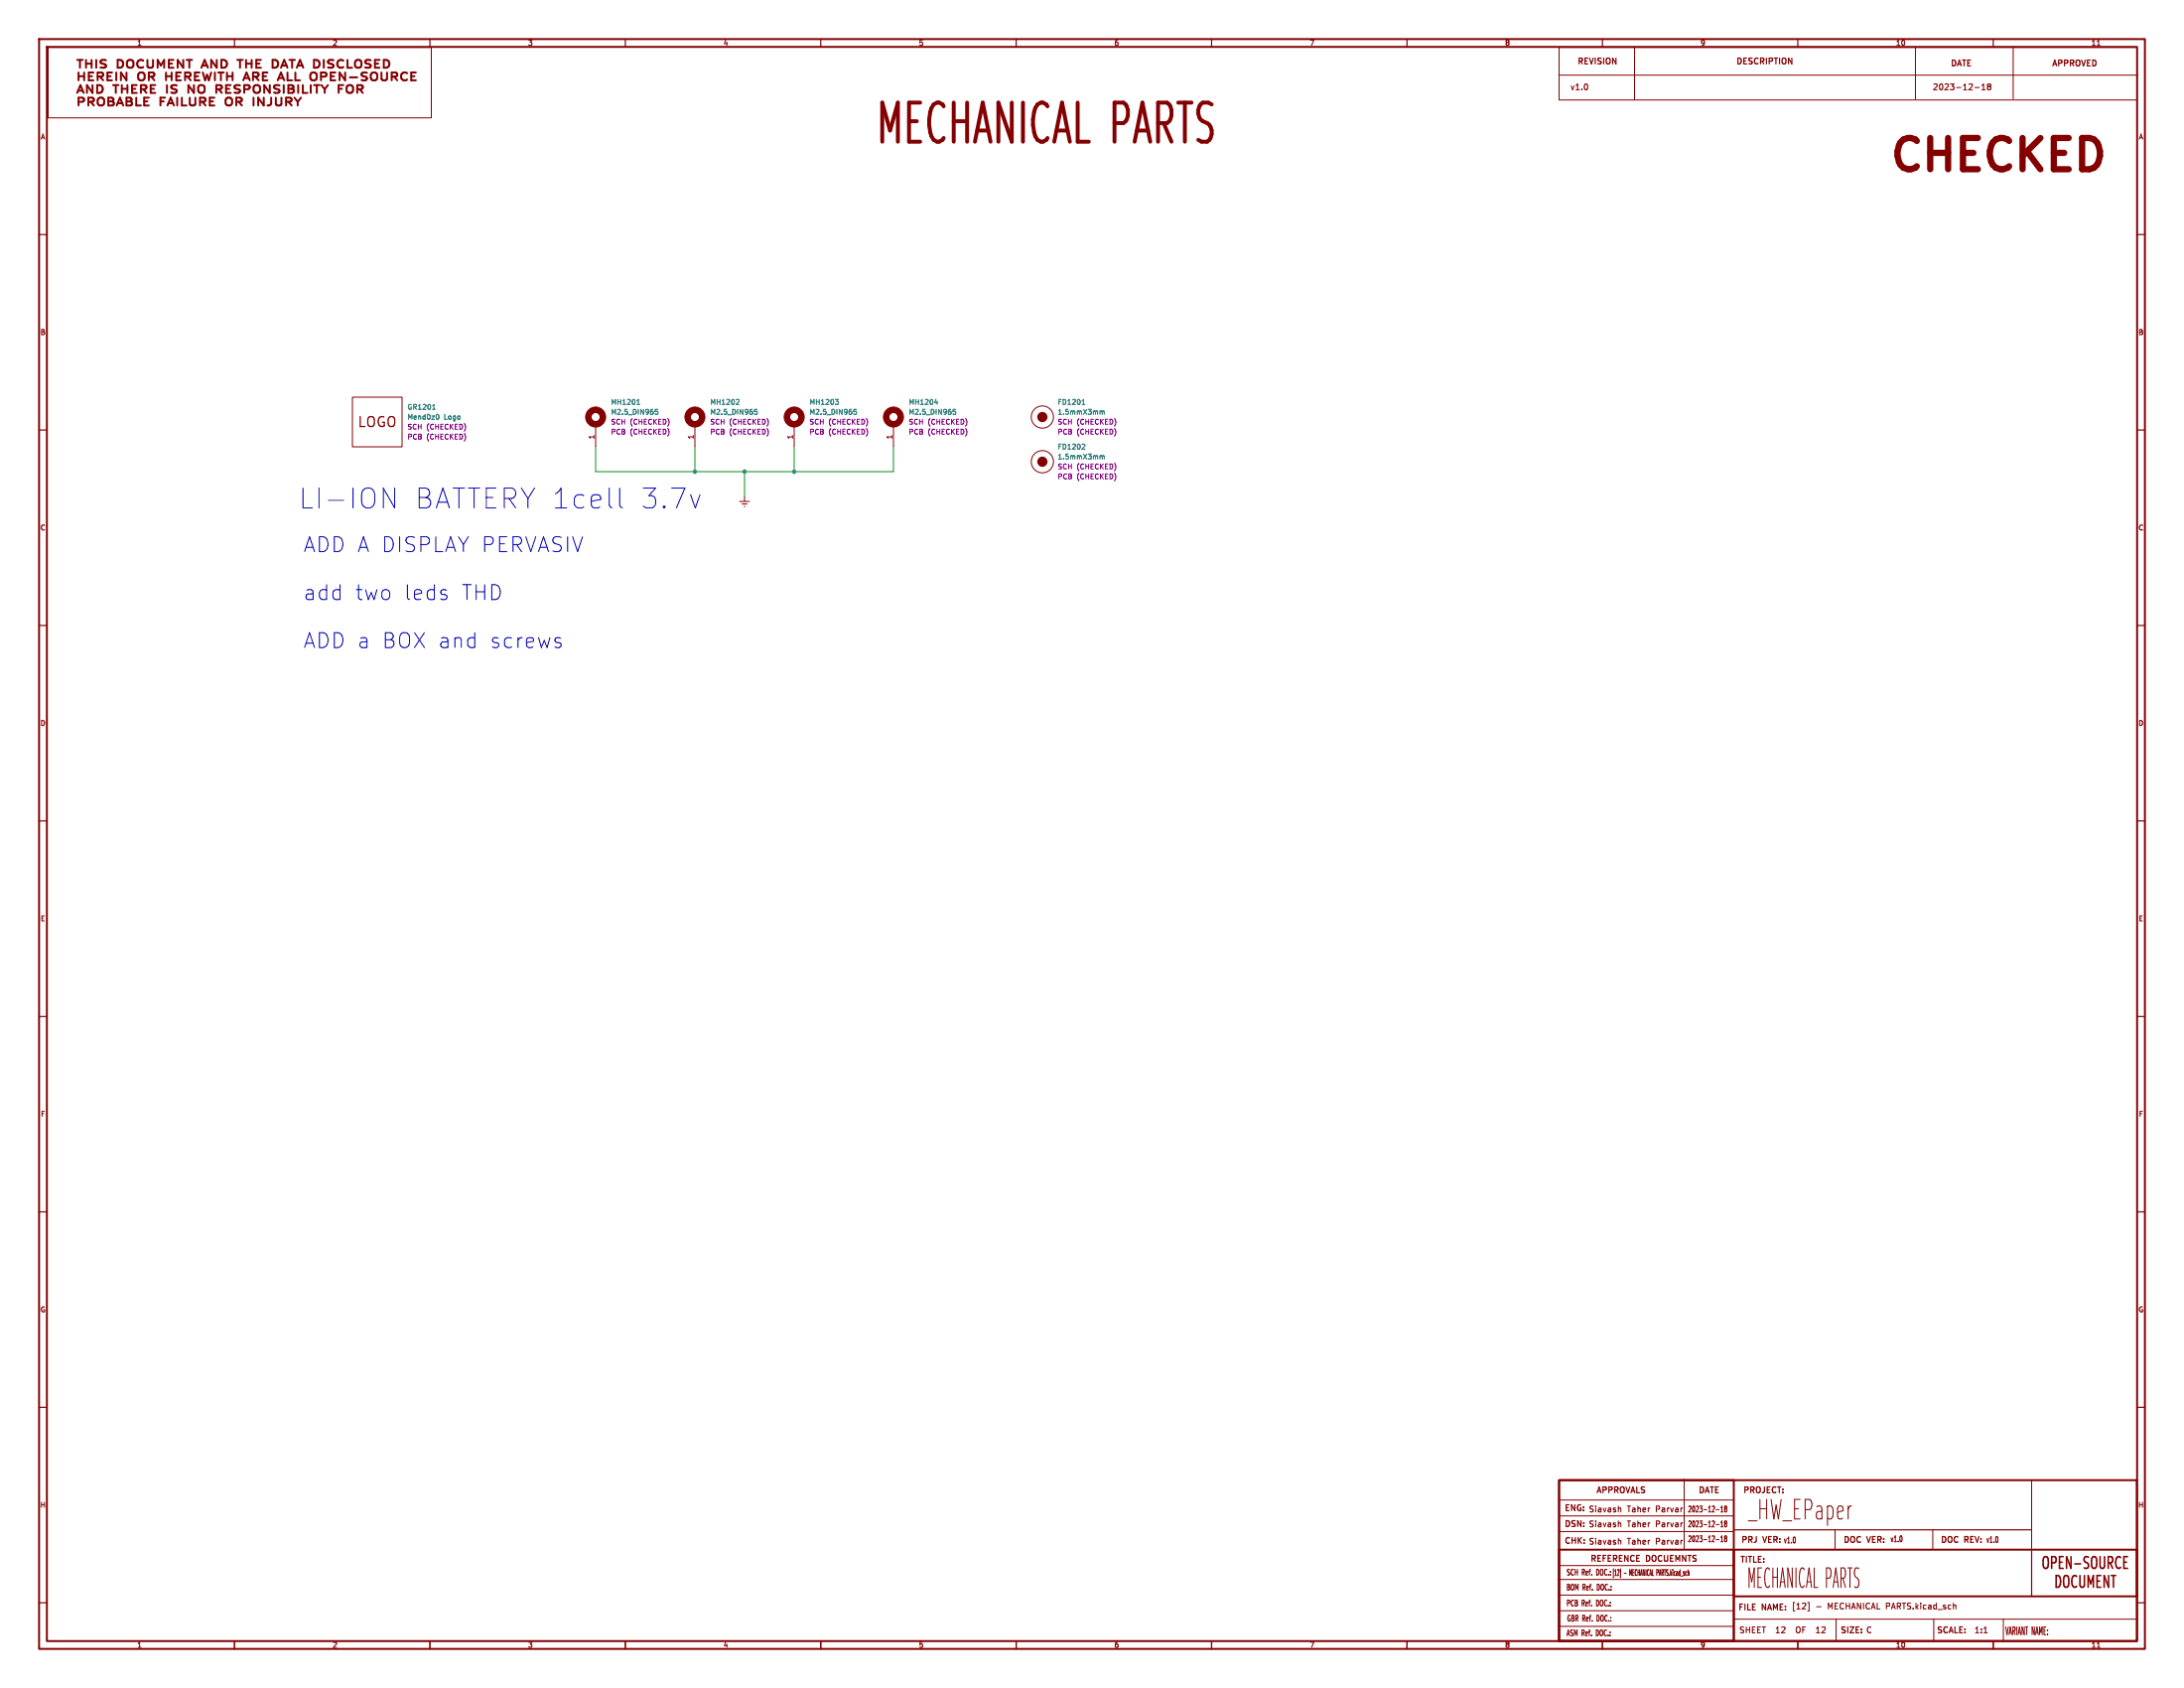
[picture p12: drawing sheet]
<svg xmlns="http://www.w3.org/2000/svg" width="559mm" height="432mm" viewBox="0 0 559 432" stroke-linecap="round" stroke-linejoin="round" font-family="sans-serif">
<g fill="none" stroke="#840000" stroke-width=".5">
<path d="M10 10h538.8v411.8h-538.8zM12 12h534.8v407.8h-534.8zM19.7 15.3h1.5M20.1 18.5v2M20.1 19.5h1.4M20.5 15.3v2M21.5 18.5v2M22 15.3v2M22 16.3h1.4M22.7 19.5h.9M23.4 15.3v2M23.9 18.5h-1.2v2"/>
<path d="M24.6 15.3v2M25 19.6l1.2-.1 .2-.6-.5-.4h-.9v2M25.6 19.6l.8 .9M27.1 15.4a1.04 1.04 0 0 0-1.4 .3l.2 .5 1.1 .4v.5a1.18 1.18 0 0 1-1.3 .1M27.5 19.5h.8M28.7 18.5h-1.2v2h1.2M29.7 18.5v2M30.1 15.3a1.07 1.07 0 0 1 1.4 1 1.07 1.07 0 0 1-1.4 1zM32.4 18.5v2l-1.5-2v2M32.6 15.6a.88 .88 0 0 1 .9-.3 .88 .88 0 0 1 .6 .7v.7a.85 .85 0 0 1-.8 .7 .85 .85 0 0 1-.8-.7zM36.6 15.5a.99 .99 0 0 0-1.5 .8 .99 .99 0 0 0 1.5 .8M37.7 15.3v1.6l.5 .4h.5l.4-.4v-1.6"/>
<path d="M38.1 19.6l1.2-.1 .2-.6-.5-.4h-.9v2M38.7 19.6l.8 .9M40.3 17.3v-2l.9 1.5 .8-1.5v2M42.5 19.5h1.4M42.5 18.5v2M43.2 16.3h.8M43.9 18.5v2M44.4 15.3h-1.2v2h1.2M45.1 19.5h.8M46.3 18.5h-1.2v2M46.9 15.3v2l-1.4-2v2M47.4 19.6l1.2-.1 .2-.6-.5-.4h-.9v2"/>
<path d="M47.7 15.3h1.4M48 19.6l.8 .9M48.4 15.3v2M49.9 19.5h.8M51.1 18.5h-1.2v2M51.5 17.3l.9-2 .8 2M51.8 16.8h1.2M51.9 18.5l.6 2 .5-1.4 .4 1.4 .6-2M55 18.5v2M55.5 15.3v2l-1.5-2v2M55.8 18.5h1.4M56.5 18.5v2"/>
<path d="M56.6 15.3a1.07 1.07 0 0 1 1.5 1 1.07 1.07 0 0 1-1.5 1zM58.1 18.5v2M58.1 19.5h1.4M59.5 18.5v2M60.7 15.3h1.4M61.4 15.3v2M62.5 20h1.2M63 16.3h1.4M63 15.3v2M64.4 15.3v2M64.7 19.6l1.2-.1 .3-.6-.5-.4h-1v2M65.3 19.6l.9 .9"/>
<path d="M65.6 16.3h.8M66.8 15.3h-1.2v2h1.2M67.2 19.5h.9M68.4 18.5h-1.2v2M69.7 15.3a1.07 1.07 0 0 1 1.5 1 1.07 1.07 0 0 1-1.5 1zM71.3 20h1.2M71.9 17.3l.8-2 .9 2M72.1 16.8h1.2M73.6 18.5v2M74 15.3h1.5M74.7 15.3v2M75.6 18.5v2"/>
<path d="M75.9 17.3l.9-2 .8 2M76.2 16.8h1.2M80.3 15.3a1.07 1.07 0 0 1 1.5 1 1.07 1.07 0 0 1-1.5 1zM82.1 19.6l1.2-.1 .3-.6-.5-.4h-1v2M82.8 15.3v2M84.6 19.5h.9M85.3 15.4a1.04 1.04 0 0 0-1.4 .3l.2 .5 1.1 .4v.5a1.18 1.18 0 0 1-1.3 .1M85.8 18.5h-1.2v2M87.8 15.5a.99 .99 0 0 0-1.5 .8 .99 .99 0 0 0 1.5 .8M88.3 18.5v2l-1.4-2v2M88.9 15.3v2h1.2M89.5 19.8h1.9"/>
<path d="M90.9 15.6a.88 .88 0 0 1 .9-.3 .88 .88 0 0 1 .7 .7v.7a.85 .85 0 0 1-.9 .7 .85 .85 0 0 1-.8-.7zM93.9 18.6a1.04 1.04 0 0 0-1.4 .3l.2 .5 1.1 .4 .1 .4M94.9 15.4a1.04 1.04 0 0 0-1.5 .3l.3 .5 1 .4v.5a1.18 1.18 0 0 1-1.3 .1M95.9 16.3h.9M97.1 15.3h-1.2v2h1.2M97.6 18.5v1.7M98.2 15.3a1.07 1.07 0 0 1 1.4 1 1.07 1.07 0 0 1-1.4 1zM99 18.5v1.7M100.2 19.6l1.2-.1 .2-.6-.4-.4h-1v2M100.8 19.6l.8 .9M104.1 18.7a.99 .99 0 0 0-1.2 .1 .99 .99 0 0 0-.2 1.3M105.2 19.5h.9"/>
<path d="M106.4 18.5h-1.2v2h1.2M20.1 26l1.2-.1 .2-.5-.4-.4h-1v2M22.6 26l1.2-.1 .2-.5-.4-.4h-1v2M23.2 26l.8 1M25.1 25.3a.88 .88 0 0 1 .9-.3 .88 .88 0 0 1 .6 .7v.6a.85 .85 0 0 1-.8 .7 .85 .85 0 0 1-.8-.7zM27.7 25h.9l.4 .4-.1 .4-.3 .1 .5 .4-.2 .6-1.2 .1zM27.7 25.9h.9M28.9 21.8h1.4M29.9 27l.8-2 .8 2M30.1 26.4h1.2M32.4 25h.8l.5 .4-.1 .4-.4 .1 .6 .4-.2 .6-1.2 .1zM32.4 25.9h.8"/>
<path d="M34.9 25v2h1.2M35.5 20.3a1.19 1.19 0 0 1 .4-1.8 .82 .82 0 0 1 1.1 .7l-.1 1.1M36.9 25.9h.8M38.1 25h-1.2v2h1.2M41.1 25.9h.8M42.2 25h-1.1v2M42.8 27l.9-2 .8 2M43.1 26.4h1.2M45.3 25v2M46.5 25v2h1.2M48.6 25v1.6l.4 .4h.5l.5-.4v-1.6M51.1 21.9a.97 .97 0 0 1 1.1 .2"/>
<path d="M51.2 26l1.2-.1 .2-.5-.5-.4h-.9v2M51.8 26l.8 1M52.2 23.5a.96 .96 0 0 1-1.1 .2M53.7 25.9h.8M54.9 25h-1.2v2h1.2M57.8 25.3a.88 .88 0 0 1 .9-.3 .88 .88 0 0 1 .7 .7v.6a.85 .85 0 0 1-.8 .7 .85 .85 0 0 1-.9-.7zM60.5 26l1.1-.1 .3-.5-.5-.4h-.9v2M60.9 22.8l.5 .4-.1 .4-.4 .2M61.1 26l.8 1M61.1 21.8l.3 .1M62.2 20.5l.9-2 .8 2M64.9 25v2"/>
<path d="M67.5 25v2l-1.4-2v2M69.4 25v1.4a.8 .8 0 0 1-1 .6M70.6 22.7l.7 .2 .2 .5-.4 .4h-.6M70.6 21.8l.9 .1M70.6 25v1.6l.5 .4h.4l.5-.4v-1.6M71.1 20.5l.8-2 .8 2M73.2 26l1.2-.1 .2-.5-.5-.4h-.9v2M73.8 26l.8 1M75.3 25l.9 1M76.2 26v1M77 25l-.8 1M79.5 20.3a1.19 1.19 0 0 1 .5-1.8 .82 .82 0 0 1 1.1 .7l-.2 1.1"/>
<path d="M82.2 21.8l.9 1M83.1 22.8v1M83.9 21.8l-.8 1M95 20.3a1.19 1.19 0 0 1 .5-1.8 .82 .82 0 0 1 1 .7l-.1 1.1M398.9 378.6h147.8v41.2h-147.8zM398.9 378.6h44.7v41.2h-44.7zM398.9 396.4h44.7v23.4h-44.7zM443.6 396.4h103.1v12h-103.1z"/>
</g>
<g fill="none" stroke="#840000" stroke-width=".3">
<path d="M60 10v2M110 10v2M160 10v2M210 10v2M260 10v2M310 10v2M360 10v2M410 10v2M460 10v2M510 10v2M10 60h2M546.8 60h2"/>
<path d="M10 110h2M546.8 110h2M10 160h2M546.8 160h2M10 210h2M546.8 210h2M10 260h2M546.8 260h2M10 310h2M546.8 310h2M10 360h2M546.8 360h2"/>
<path d="M443.6 391.3h76.2M519.8 396.7v11.7M10 410h2M60 419.8v2M110 419.8v2M160 419.8v2M210 419.8v2M260 419.8v2M310 419.8v2M360 419.8v2M410 419.8v2M460 419.8v2"/>
<path d="M510 419.8v2M546.8 410h2"/>
</g>
<g fill="none" stroke="#840000" stroke-width=".25">
<path d="M12.3 12.1h98.1v18h-98.1zM398.9 12.1h147.8v13.5h-147.8zM398.9 19.2h148.1M418.2 12.1v13.5M490.1 12.1v13.2M515.1 12.1v13.2M536.6 11.6h.7M505.3 22.4h1.1M507.1 23h.8M507.1 21.9l.4-.4v1.5M508.8 22.1l-.3 .3 .1 .4 .2 .2 .4-.1 .2-.2-.1-.5-.2-.1M508.8 22.1l-.3-.3 .3-.3h.4l.2 .2-.3 .4"/>
<path d="M508.8 22.1h.3M90.2 101.6h12.7v12.7h-12.7zM152.4 109.2v5.1M177.8 109.2v5.1M203.2 109.2v5.1M228.6 109.2v5.1M189.2 128.3h2.6M189.9 128.9h1.2M190.4 129.5h.2M190.5 127v1.3M430.9 378.4v17.8M519.8 378.6v17.6"/>
<path d="M398.9 383.7h44.7M398.9 387.8h44.7M398.9 391.8h44.7M414.3 385.8l.4 .2v.8M414.3 389.6l.4 .2v.8M414.3 394l.4 .2v.8M439.1 390h.8M439.1 386.2h.8M439.1 393.8h.8M440.3 390.6h.6M440.3 385.7l.3-.4v1.5M440.3 389.5l.3-.4v1.5"/>
<path d="M440.3 393.3l.3-.4v1.5M440.3 386.8h.6M440.3 394.4h.6M441.4 389.7l-.2 .3 .2 .6 .4-.3-.2-.6M441.4 389.7a.34 .34 0 0 1-.2-.5 .34 .34 0 0 1 .6 0 .34 .34 0 0 1-.2 .5M441.4 385.9a.34 .34 0 0 1-.2-.5 .34 .34 0 0 1 .6 0 .34 .34 0 0 1-.2 .5M441.4 385.9l-.2 .3 .2 .6 .4-.3-.2-.6M441.4 393.5a.34 .34 0 0 1-.2-.5 .34 .34 0 0 1 .6 0 .34 .34 0 0 1-.2 .5M441.4 393.5l-.2 .3 .2 .6 .4-.3-.2-.6M441.4 389.7h.2M441.4 385.9h.2M441.4 393.5h.2"/>
<path d="M469.5 391.3v4.9M494.5 391.3v4.9M398.7 404h44.7M398.7 408h44.7M398.7 412h44.7M398.7 416h44.7M398.9 400.5h44.7M443.6 414.2h102.9M459.8 416.2l-.2 .5 .2 .9M462.5 409.9h.4v2.2h-.4M464.7 417.7h.9M464.7 416.6l.5-.4v1.5"/>
<path d="M464.8 411h1.1M469.8 414.2v5.3M494.8 414.2v5.3M500 410.6l.4 .2v.8M507.6 417.7h.9M512.6 414.2v5.4M536.6 421.4h.7"/>
<circle cx="152.4" cy="106.7" r="2.56"/>
<circle cx="177.8" cy="106.7" r="2.56"/>
<circle cx="203.2" cy="106.7" r="2.56"/>
<circle cx="228.6" cy="106.7" r="2.56"/>
<circle cx="266.7" cy="106.7" r="2.84"/>
<circle cx="266.7" cy="118.1" r="2.84"/>
</g>
<g fill="none" stroke="#840000" stroke-width=".4">
<path d="M523 398.3l.2-.1 .6 .1a2.55 2.55 0 0 1-.2 2.9l-.6-.1a2.96 2.96 0 0 1 0-2.8zM524.9 399.8h.8l.3-.3 .1-.7-.4-.6h-.8v3M526.9 399.6h.7M527.9 398.2h-1v3h1M529.9 398.2v3l-1.2-3v3M534.4 398.3l-.3-.1a.79 .79 0 0 0-.9 .7 .79 .79 0 0 0 .8 .9 .75 .75 0 0 1 .3 1 .75 .75 0 0 1-1.1 .3M535.4 398.3l.2-.1 .6 .1a2.54 2.54 0 0 1-.2 2.9l-.6-.1a2.98 2.98 0 0 1 0-2.8zM537.3 398.2v2.4l.4 .6 .6-.1 .2-.5v-2.4M539.4 399.8h.8l.3-.3 .1-.7-.4-.6h-.8v3M539.9 399.8l.7 1.4M542.6 398.5l-.4-.3a1.27 1.27 0 0 0-.9 1.7 1.1 1.1 0 0 0 .9 1.3l.4-.3M543.4 399.6h.7"/>
<path d="M544.4 398.2h-1v3h1M526.1 403h.5a2 2 0 0 1 0 3h-.5zM528.3 403.2l.2-.2 .5 .2a2.55 2.55 0 0 1-.2 2.8l-.5-.1a2.98 2.98 0 0 1 0-2.7zM530.8 400.1h1.6M531.3 403.3l-.4-.3a1.27 1.27 0 0 0-.8 1.7 1.1 1.1 0 0 0 .8 1.3l.4-.3M532.2 403v2.5l.4 .5h.3l.4-.5v-2.5M534.3 406v-3l.6 2.2 .7-2.2v3M536.6 404.5h.6M537.5 403h-.9v3h.9M539.5 403v3l-1.1-3v3M540.2 403h1.1M540.8 403v3"/>
</g>
<g fill="none" stroke="#840000" stroke-width="1.5">
<circle cx="152.4" cy="106.7" r="1.8"/>
<circle cx="177.8" cy="106.7" r="1.8"/>
<circle cx="203.2" cy="106.7" r="1.8"/>
<circle cx="228.6" cy="106.7" r="1.8"/>
</g>
<g fill="none" stroke="#006464" stroke-width=".25">
<path d="M110.7 104.7h.7M110.9 103.6l.1-.2v1.3M111.9 106a.68 .68 0 0 1 .4 .6 .68 .68 0 0 1-.4 .7M163 103.4h.7M163.1 102.5l.2-.3v1.2M168.3 104.7h-.6l-.1 .6h.6l.1 .6h-.7M188.6 102.2h.4l.1 .3-.8 .9h.8M193.7 104.7h-.6l-.1 .6h.6l.1 .6h-.7M213.7 102.2h.8l-.4 .5M214.3 102.7l.2 .2-.2 .5M219.1 104.7h-.6l-.1 .6h.6l.1 .6h-.7M239.2 103h.8"/>
<path d="M239.8 102.6v.8M244.5 104.7h-.6l-.1 .6h.6l.1 .6h-.7M276.8 103.4h.8M277 102.5l.2-.3v1.2M277.3 113.6l.3 .3-.1 .3-.7 .7h.8M281.5 105.2l.3-.1 .2 .2M281.5 116.6h.3l.2 .2M282 105.3l.2-.2 .3 .1v.8M282 105.3v.7M282 116.8v.6M282 116.8l.2-.2h.3v.8"/>
</g>
<g fill="none" stroke="#840000" stroke-width="1.3">
<circle cx="266.7" cy="106.7" r=".68"/>
<circle cx="266.7" cy="118.1" r=".68"/>
</g>
<path d="M98.1 124.9l2.9 5v-5M156.1 129.7l.5 .2M158.5 124.9v4.3l.3 .5 .5 .2M176.7 126.5l1.2 3.4 1.2-3.4M113.9 152.1l.3 .2 .2 .4-.2 .5-.3 .2M113.9 150.8l.3 .2M121.1 163.1l.4 .2M121.5 161.8v3.8M121.5 165.5l-.4 .1M142 163.8l.2 .4 .3 .2 .9 .2 .2 .3-.2 .6-.3 .1-1.1-.1M143.4 163.3l-.9-.2-.3 .2-.2 .3" fill="none" stroke="#0000c2" stroke-width=".25"/>
<path d="M152.4 114.3v6.4h76.2v-6.4M177.8 114.3v6.4M203.2 114.3v6.4M190.5 120.7v6.3" fill="none" stroke="#009600" stroke-width=".25"/>
<g fill="#009600" stroke="#009600" stroke-width=".25">
<circle cx="203.2" cy="120.7" r=".46"/>
<circle cx="177.8" cy="120.7" r=".46"/>
<circle cx="190.5" cy="120.7" r=".46"/>
</g>
<text font-size="13.9" fill="#840000" x="223.6" y="38.2">MECHANICAL PARTS</text>
<text font-size="11.1" fill="#840000" x="481.8" y="46.1">CHECKED</text>
<g font-size="7.1" fill="#0000c2">
<text x="76.2" y="130.6">LI-ION</text>
<text x="105.4" y="130.6">BATTERY 1cell</text>
<text x="162.1" y="130.6">3.7v</text>
</g>
<g font-size="7" fill="#840000">
<text x="447.2" y="389.1">_HW_EPaper</text>
<text x="446.9" y="406.6">MECHANICAL PARTS</text>
</g>
<g font-size="5.3" fill="#0000c2">
<text x="77.5" y="141.6">ADD A DISPLAY PERVASIV</text>
<text x="77.5" y="153.9">add</text>
<text x="90.4" y="153.9">two</text>
<text x="102.6" y="153.9">leds</text>
<text x="117" y="153.9">THD</text>
<text x="77.5" y="166.1">ADD a BOX and</text>
<text x="124" y="166.1">screws</text>
</g>
<text font-size="3.5" fill="#840000" x="91.3" y="109.7">LOGO</text>
<g font-size="2.8" fill="#840000">
<text x="19.2" y="23">THIS</text>
<text x="30.2" y="23">DOCUMENT</text>
<text x="53" y="23">AND</text>
<text x="63.1" y="23">THE</text>
<text x="72.8" y="23">DATA</text>
<text x="84.4" y="23">DISCLOSED</text>
<text x="513" y="418.5">VARIANT NAME:</text>
</g>
<g font-size="2.1" fill="#840000">
<text x="403.5" y="16.9">REVISION</text>
<text x="444.1" y="16.9">DESCRIPTION</text>
<text x="499" y="17.4">DATE</text>
<text x="524.9" y="17.4">APPROVED</text>
<text x="401.7" y="23.3">v1.0</text>
<text x="494.4" y="23.3">2023-12-18</text>
<text x="408.3" y="382.4">APPROVALS</text>
<text x="434.5" y="382.4">DATE</text>
<text x="445.9" y="382.4">PROJECT:</text>
<text x="400.2" y="386.9">ENG: Siavash</text>
<text x="416.3" y="387.1">Taher</text>
<text x="423.6" y="387.1">Parvar</text>
<text x="431.8" y="387.1">2023-12-18</text>
<text x="400.2" y="391">DSN: Siavash</text>
<text x="400.2" y="395.3">CHK: Siavash</text>
<text x="416.3" y="390.9">Taher</text>
<text x="416.3" y="395.3">Taher</text>
<text x="423.6" y="390.9">Parvar</text>
<text x="423.6" y="395.3">Parvar</text>
<text x="431.8" y="390.9">2023-12-18</text>
<text x="431.8" y="394.7">2023-12-18</text>
<text x="445.4" y="395.1">PRJ</text>
<text x="451.3" y="395.1">VER:v1.0</text>
<text x="471.6" y="395.1">DOC</text>
<text x="477.9" y="395.1">VER: v1.0</text>
<text x="496.4" y="395.1">DOC</text>
<text x="502.8" y="395.1">REV: v1.0</text>
<text x="406.8" y="399.9">REFERENCE</text>
<text x="421.3" y="399.9">DOCUEMNTS</text>
<text x="445.1" y="400.2">TITLE:</text>
<text x="400.7" y="407.1">BOM Ref. DOC.:</text>
<text x="400.7" y="403.3">SCH Ref. DOC.:[12]</text>
<text x="415.6" y="403.3">- MECHANICAL PARTS.kicad_sch</text>
<text x="400.7" y="411.2">PCB Ref. DOC.:</text>
<text x="444.6" y="412.3">FILE</text>
<text x="450.9" y="412.3">NAME: [12]</text>
<text x="467.7" y="411.9">MECHANICAL PARTS.kicad_sch</text>
<text x="400.7" y="418.8">ASM Ref. DOC.:</text>
<text x="400.8" y="415.1">GBR Ref. DOC.:</text>
<text x="444.9" y="418">SHEET</text>
<text x="454.6" y="418">12</text>
<text x="460.4" y="418">OF</text>
<text x="466.1" y="418">12</text>
<text x="470.8" y="418.2">SIZE: C</text>
<text x="495.4" y="418.2">SCALE:</text>
<text x="505.1" y="418">1:1</text>
</g>
<g font-size="1.8" fill="#840000">
<text x="35" y="11.9">1</text>
<text x="85" y="11.9">2</text>
<text x="135" y="11.9">3</text>
<text x="185" y="11.9">4</text>
<text x="235" y="11.9">5</text>
<text x="285" y="11.9">6</text>
<text x="335" y="11.9">7</text>
<text x="385" y="11.9">8</text>
<text x="435" y="11.9">9</text>
<text x="485" y="11.9">10</text>
<text x="535" y="11.9">11</text>
<text x="10.3" y="35.9">A</text>
<text x="547.1" y="35.9">A</text>
<text x="10.3" y="85.9">B</text>
<text x="547.1" y="85.9">B</text>
<text x="10.3" y="135.9">C</text>
<text x="547.1" y="135.9">C</text>
<text x="10.3" y="185.9">D</text>
<text x="547.1" y="185.9">D</text>
<text x="10.3" y="235.9">E</text>
<text x="547.1" y="235.9">E</text>
<text x="10.3" y="285.9">F</text>
<text x="547.1" y="285.9">F</text>
<text x="10.3" y="335.9">G</text>
<text x="547.1" y="335.9">G</text>
<text x="10.2" y="385.9">H</text>
<text x="547" y="385.9">H</text>
<text x="35" y="421.7">1</text>
<text x="85" y="421.7">2</text>
<text x="135" y="421.7">3</text>
<text x="185" y="421.7">4</text>
<text x="235" y="421.7">5</text>
<text x="285" y="421.7">6</text>
<text x="335" y="421.7">7</text>
<text x="385" y="421.7">8</text>
<text x="435" y="421.7">9</text>
<text x="485" y="421.7">10</text>
<text x="535" y="421.7">11</text>
</g>
<g font-size="1.8" fill="#006464">
<text x="104.1" y="105">GR1201</text>
<text x="104.1" y="107.5">Mend0z0</text>
<text x="156.2" y="103.7">MH1201</text>
<text x="156.2" y="106.3">M2.5_DIN965</text>
<text x="181.6" y="103.7">MH1202</text>
<text x="181.6" y="106.3">M2.5_DIN965</text>
<text x="207" y="103.7">MH1203</text>
<text x="207" y="106.3">M2.5_DIN965</text>
<text x="232.4" y="103.7">MH1204</text>
<text x="232.4" y="106.3">M2.5_DIN965</text>
<text x="270.5" y="103.7">FD1201</text>
<text x="270.5" y="106.3">1.5mmX3mm</text>
<text x="270.5" y="115.2">FD1202</text>
<text x="270.5" y="117.7">1.5mmX3mm</text>
</g>
<g font-size="1.8" fill="#840084">
<text x="113.6" y="107.5">Logo</text>
<text x="104.1" y="110.1">SCH</text>
<text x="104.1" y="112.6">PCB</text>
<text x="109.1" y="110.1">(CHECKED)</text>
<text x="109.1" y="112.6">(CHECKED)</text>
<text x="156.2" y="108.8">SCH</text>
<text x="156.2" y="111.4">PCB</text>
<text x="161.2" y="108.8">(CHECKED)</text>
<text x="161.2" y="111.4">(CHECKED)</text>
<text x="181.6" y="108.8">SCH</text>
<text x="181.6" y="111.4">PCB</text>
<text x="186.6" y="108.8">(CHECKED)</text>
<text x="186.6" y="111.4">(CHECKED)</text>
<text x="207" y="108.8">SCH</text>
<text x="207" y="111.4">PCB</text>
<text x="212" y="108.8">(CHECKED)</text>
<text x="212" y="111.4">(CHECKED)</text>
<text x="232.4" y="108.8">SCH</text>
<text x="232.4" y="111.4">PCB</text>
<text x="237.4" y="108.8">(CHECKED)</text>
<text x="237.4" y="111.4">(CHECKED)</text>
<text x="270.5" y="108.8">SCH</text>
<text x="270.5" y="111.4">PCB</text>
<text x="275.5" y="108.8">(CHECKED)</text>
<text x="275.5" y="111.4">(CHECKED)</text>
<text x="270.5" y="120.2">SCH</text>
<text x="270.5" y="122.8">PCB</text>
<text x="275.5" y="120.2">(CHECKED)</text>
<text x="275.5" y="122.8">(CHECKED)</text>
</g>
<g font-size="1.8" fill="#a90000">
<text x="152.1" y="112.5" transform="rotate(-90 152.1 112.5)">1</text>
<text x="177.5" y="112.5" transform="rotate(-90 177.5 112.5)">1</text>
<text x="202.9" y="112.5" transform="rotate(-90 202.9 112.5)">1</text>
<text x="228.3" y="112.5" transform="rotate(-90 228.3 112.5)">1</text>
</g>
</svg>
